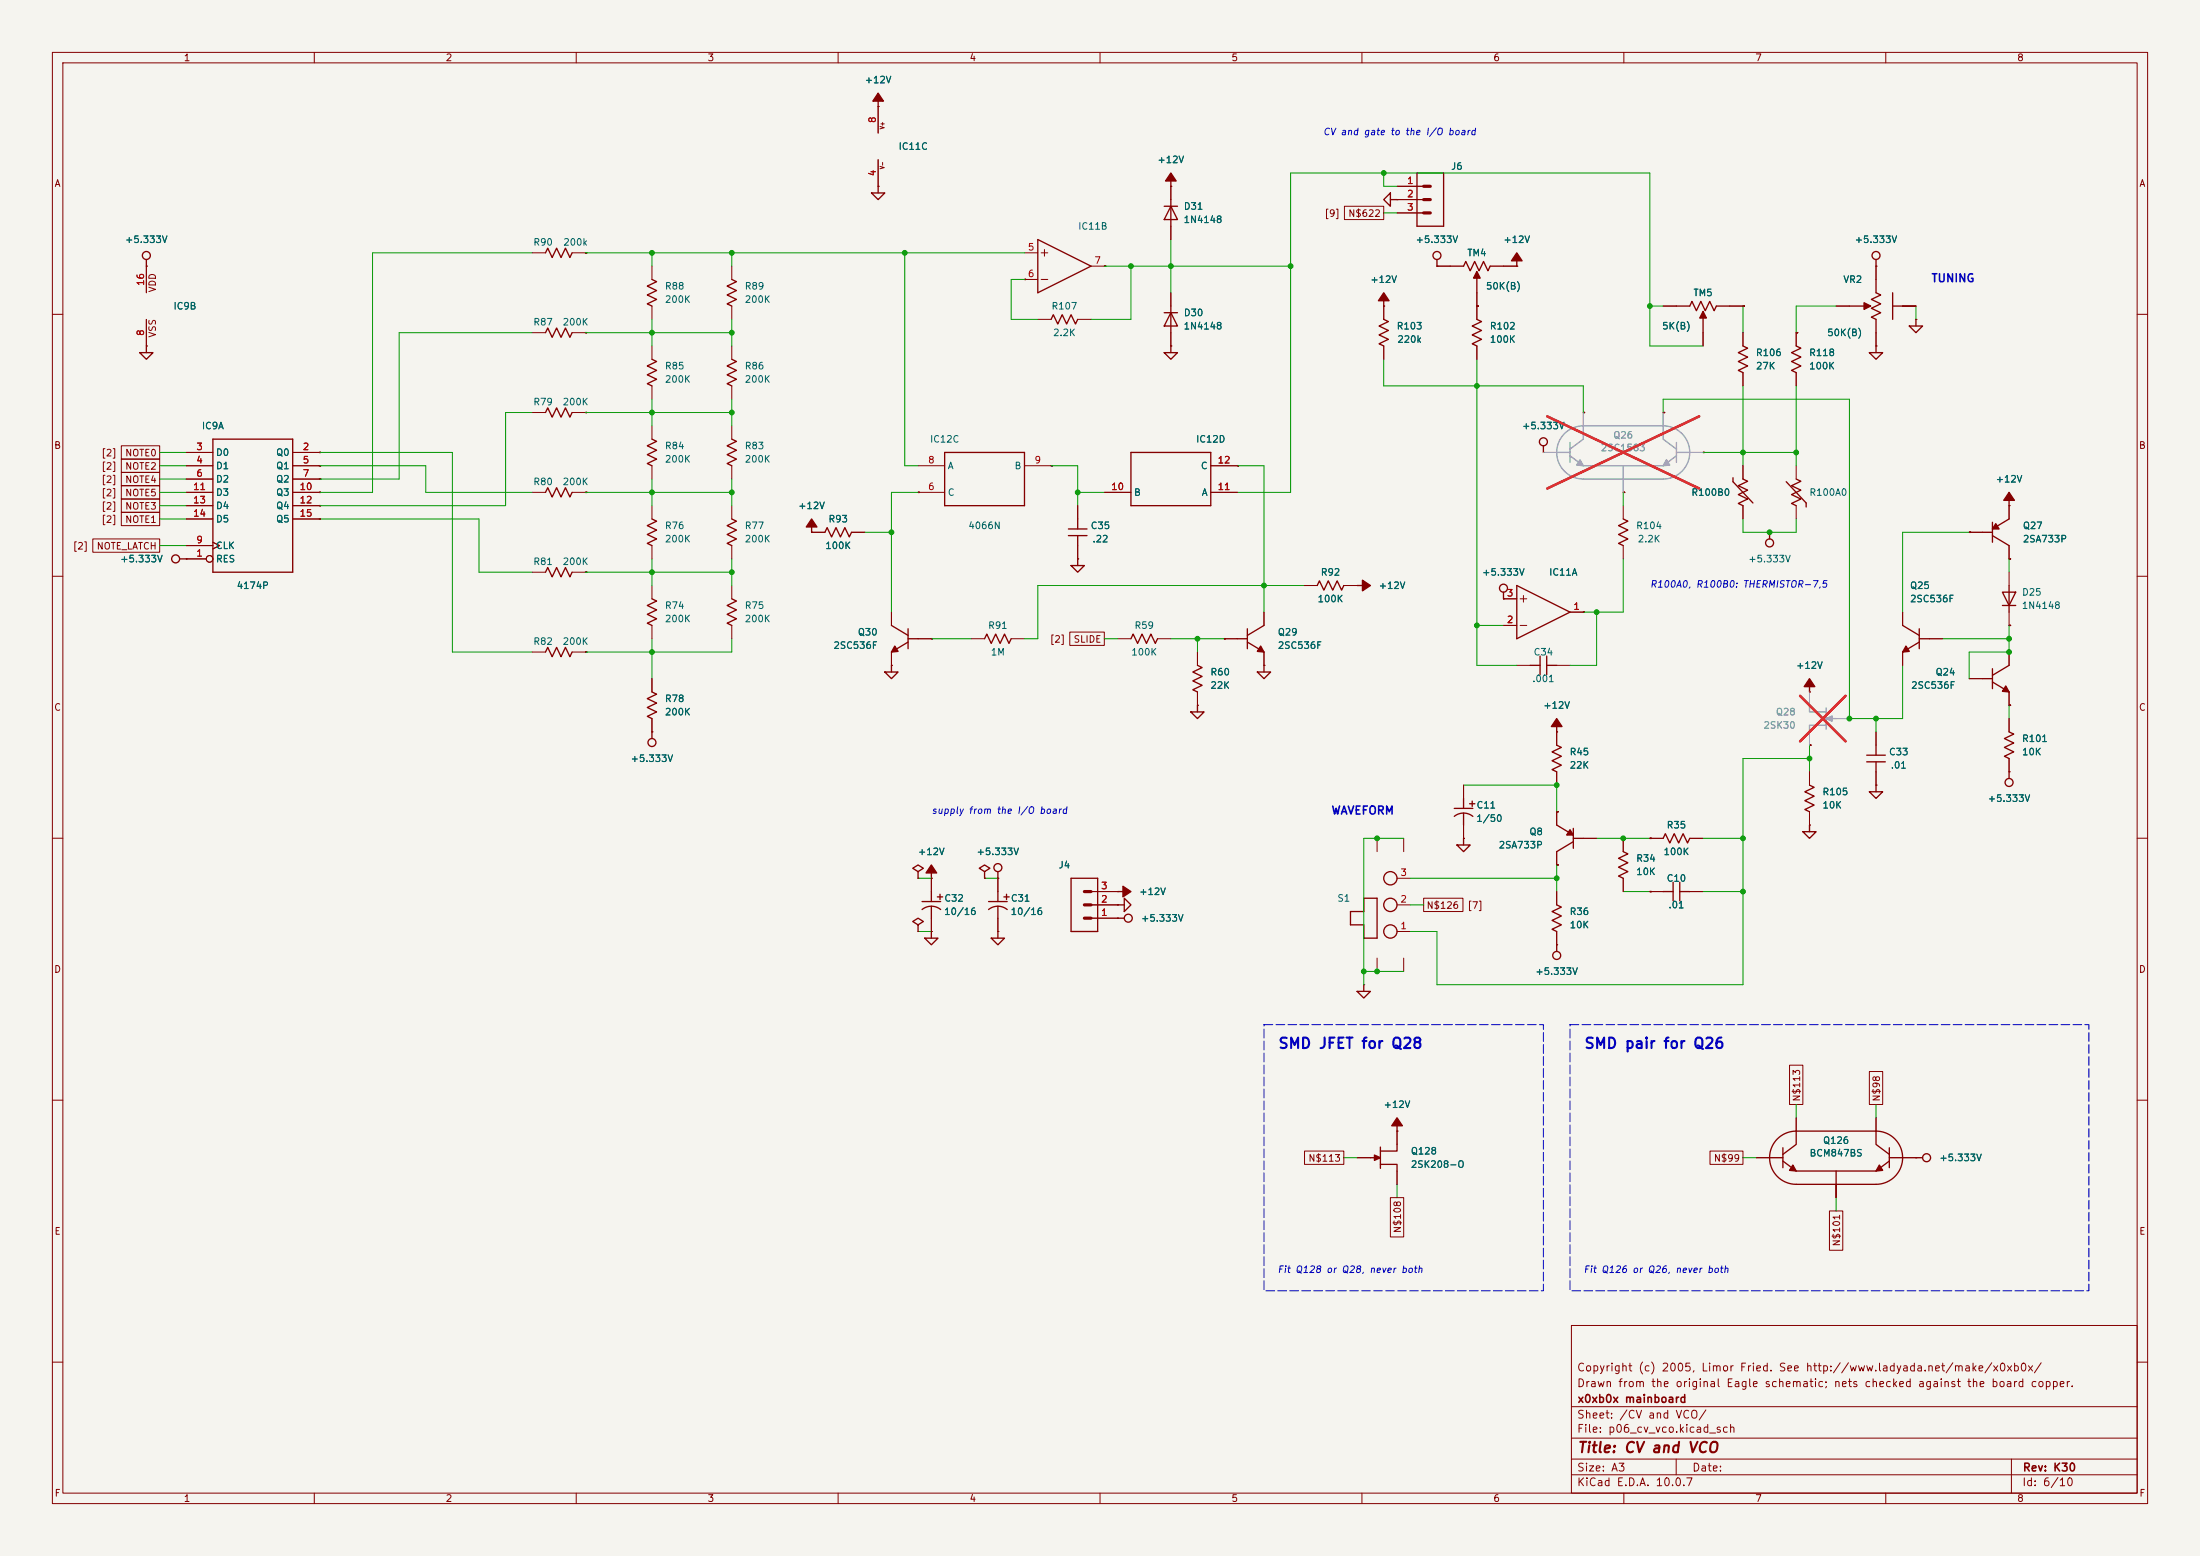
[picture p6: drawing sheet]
<svg xmlns="http://www.w3.org/2000/svg" width="420mm" height="297mm" viewBox="0 0 420 297" stroke-linecap="round" stroke-linejoin="round" font-family="sans-serif">
<path d="M0 0h420v297h-420z" fill="#f5f4ef" stroke="#f5f4ef" stroke-width=".19"/>
<g fill="none" stroke="#840000" stroke-width=".19">
<path d="M10 10h400v277h-400zM12 12h396v273h-396zM60 10v2M110 10v2M160 10v2M210 10v2M260 10v2M310 10v2M360 10v2M167.6 20.3h.1M167.6 35.6h.1M167.6 20.3v5.1"/>
<path d="M167.6 30.5v5.1M223.5 35.6h.1M223.5 35.6v2.5M256.7 39.4h7.5v2.5h-7.5zM266.7 38.1h.1M266.7 35.6h5.1M266.7 38.1h5.1M27.9 50.8h.1M27.9 50.8v5.1M101.6 48.3h2.5M109.2 48.3h2.6M111.8 48.2l.3 .1z"/>
<path d="M124.5 50.8v2.5M124.5 58.4v2.6M139.7 50.8v2.5M139.7 58.4v2.6M195.6 53.3l.2 .1zM195.6 48.3h2.5M195.6 53.3h2.5M198.8 48.3h1.2M198.8 53.3h1.2M199.4 47.6v1.3M208.3 50.8h2.5M210.8 50.7l.3 .2z"/>
<path d="M223.5 43.2v2.5M223.5 55.9v2.5M264.2 58.4h.1M264.2 58.4v2.6M266.7 40.6h5.1M274.3 50.8h.1M274.3 50.8h2.6M281.9 58.4l.3 .1zM281.9 55.9v5.1M287 50.8h2.6M289.6 50.8h.1M317.5 58.4h2.5"/>
<path d="M330.2 58.4h2.5M332.7 58.4l.3 .1zM350.5 58.4h2.6M358.1 50.8h.1M358.1 50.8v2.5M363.2 58.4h2.6M10 60h2M27.9 66h.1M27.9 61v5M101.6 78.7h2.5M101.6 63.5h2.5M109.2 78.7h2.6"/>
<path d="M109.2 63.5h2.6M111.8 63.4l.2 .2zM111.8 78.7l.2 .1zM124.5 66v2.6M124.5 73.7v2.5M139.7 66v2.6M139.7 73.7v2.5M198.1 61h2.6M205.7 61h2.6M223.5 66h.1M223.5 63.5v2.5M264.2 66v2.6"/>
<path d="M281.9 66v2.6M302.3 78.7l.2 .1zM317.5 78.7l.3 .1zM325.1 63.5v2.5M332.7 63.5v2.5M332.7 71.1v2.6M342.9 63.4l.3 .2zM342.9 63.5v2.5M342.9 71.1v2.6M358.1 66h.1M358.1 63.5v2.5M365.8 61h.1"/>
<path d="M408 60h2M23.2 87.6h7.3v2.6h-7.3zM23.2 85.1h7.3v2.5h-7.3zM23.2 97.8h7.3v2.5h-7.3zM23.2 95.2h7.3v2.6h-7.3zM23.2 92.7h7.3v2.6h-7.3zM23.2 90.2h7.3v2.5h-7.3zM35.6 86.4h5M35.6 88.9h5M35.6 91.4h5M35.6 94h5M35.6 96.5h5"/>
<path d="M35.6 99.1h5M55.9 86.4h5.1M55.9 88.9h5.1M55.9 91.4h5.1M55.9 94h5.1M55.9 96.5h5.1M55.9 99.1h5.1M61 99l.2 .1zM61 96.5l.2 .1zM61 93.9l.2 .1zM61 91.4l.3 .1zM61 88.8l.3 .2z"/>
<path d="M61 86.3l.2 .1zM101.6 94h2.5M109.2 94h2.6M111.8 93.9l.3 .1zM124.5 81.3v2.5M124.5 88.9v2.5M124.5 96.5v2.6M139.7 81.3v2.5M139.7 88.9v2.5M139.7 96.5v2.6M175.3 93.9l.2 .1zM175.3 88.9h5"/>
<path d="M175.3 94h5M195.6 88.9h5.1M200.7 88.8l.2 .2zM205.7 96.5v2.6M210.8 94h5.1M231.1 88.9h5.1M231.1 94h5.1M236.2 88.8l.3 .2zM294.6 86.4h.1M309.9 93.9l.3 .1zM309.9 96.5v2.6M325.1 86.3l.3 .1z"/>
<path d="M332.7 88.9v2.5M332.7 96.5v2.6M342.9 88.9v2.5M342.9 96.5v2.6M383.5 96.5h.1M383.5 96.5v2.6M10 110h2M17.7 102.9h12.8v2.5h-12.8zM35.6 106.7h.1M35.6 106.7h3.8M35.6 104.1h5M40.6 103.5l1.3 .6-1.3 .7"/>
<path d="M101.6 109.2h2.5M109.2 109.2h2.6M111.8 109.2l.3 .1zM124.5 104.1v2.6M124.5 111.8v2.5M124.5 119.4v2.5M139.7 104.1v2.6M139.7 111.8v2.5M139.7 119.4v2.5M154.9 101.6h.1M154.9 101.6h2.6M162.6 101.6h2.5"/>
<path d="M170.2 116.8v2.6M205.7 106.7h.1M205.7 104.1v2.6M241.3 116.8v2.6M248.9 111.8h2.6M256.5 111.8h2.6M259.1 111.8h.1M287 114.3h.1M287 114.3h2.6M287 119.4h2.6M290.2 114.3h1.3M290.2 119.4h1.3"/>
<path d="M290.8 113.7v1.2M299.7 116.8h2.6M302.3 116.8l.2 .1zM309.9 104.1v2.6M337.8 101.6h.1M363.2 116.8v2.6M375.9 101.5l.3 .2zM375.9 101.6h2.6M383.5 119.3l.3 .1zM383.5 106.6l.3 .1zM383.5 104.1v2.6M383.5 109.2v2.6"/>
<path d="M383.5 116.8v2.6M408 110h2M101.6 124.5h2.5M109.2 124.5h2.6M111.8 124.4l.3 .1zM124.5 139.7h.1M124.5 129.5v2.6M124.5 137.2v2.5M170.2 127h.1M170.2 124.5v2.5M175.3 121.9h2.5M177.8 121.9l.2 .1z"/>
<path d="M185.4 121.9h2.6M193 121.9h2.6M204.2 120.6h6.6v2.6h-6.6zM213.4 121.9h2.5M221 121.9h2.5M228.6 134.6h.1M228.6 124.5v2.5M228.6 132.1v2.5M233.7 121.9l.2 .1zM233.7 121.9h2.5M241.3 127h.1M241.3 124.5v2.5"/>
<path d="M289.6 127h2.5M297.2 139.7h.1M297.2 139.7v2.5M297.2 127h2.5M345.4 132.1h.1M358.1 139.7v2.5M363.2 124.5v2.5M368.3 121.9h2.5M375.9 129.5h2.6M383.5 134.6l.3 .1zM383.5 124.5v2.5M383.5 132.1v2.5"/>
<path d="M383.5 137.2v2.5M10 160h2M279.4 149.9v2.5M279.4 157.5v2.5M297.2 154.9l.3 .1zM297.2 147.3v2.6M297.2 154.9v2.6M315 160l.3 .1zM345.4 157.5h.1M345.4 142.2l.3 .1zM345.4 147.3v2.6M345.4 154.9v2.6"/>
<path d="M358.1 149.9h.1M358.1 147.3v2.6M383.5 147.3h.1M383.5 144.8v2.5M408 160h2M175.3 177.8h.1M175.3 167.6h.1M177.8 167.6h.1M177.8 177.8h.1M177.8 167.6v2.6M177.8 175.3v2.5M188 167.6h.1"/>
<path d="M190.5 167.6h.1M190.5 177.8h.1M190.5 167.6v2.6M190.5 175.3v2.5M208.3 170.2h5.1M208.3 175.3h5.1M208.3 172.7h5.1M213.4 170.2h.1M213.4 175.3h.1M213.4 172.7h.1M262.9 160v2.6M266.7 172.7h2.5"/>
<path d="M266.7 177.8h2.5M266.7 167.6h2.5M268 160v2.6M271.8 171.4h7.5v2.6h-7.5zM279.4 160h.1M297.2 165l.3 .2zM297.2 162.6v2.5M297.2 170.2v2.5M297.2 177.8v2.5M302.3 160h2.5M309.9 160v2.6M309.9 167.6v2.6"/>
<path d="M315 170.1l.3 .1zM315 170.2h2.5M315 160h2.5M322.6 170.2h2.5M322.6 160h2.5M260.3 188h.1M262.9 182.9v2.5M268 182.9v2.5M297.2 180.3h.1M10 210h2M249 219.7h7.5v2.6h-7.5zM266.7 215.9h.1"/>
<path d="M266.7 215.9v2.5M326.4 219.7h6.3v2.6h-6.3zM341.6 203.3h2.6v7.5h-2.6zM342.9 213.4v2.5M356.9 204.5h2.5v6.3h-2.5zM358.1 213.4v2.5M408 210h2M259.1 221h2.5M265.4 228.6h2.6v7.5h-2.6zM266.7 223.5v2.6M335.3 221h2.5M349.2 231.1h2.6v7.5h-2.6z"/>
<path d="M350.5 226.1v2.5M363.2 221h2.6M365.8 221h.1M300 253h108v32h-108zM10 260h2M300 278.5h108M300 274.5h108M300 268.5h108M320 278.5v3M384 278.5v6.5M408 260h2M60 285v2"/>
<path d="M110 285v2M160 285v2M210 285v2M260 285v2M300 281.5h108M310 285v2M360 285v2"/>
<circle cx="40" cy="106.7" r=".63"/>
</g>
<g fill="none" stroke="#840000" stroke-width=".25">
<path d="M167.6 19.3v1M166.4 36.8h2.5l-1.3 1.3zM167.6 35.6v1.2M222.2 39.4h2.6M223.5 39.4l1.3 2.5h-2.6zM223.5 34.5v1.1M223.5 38.1v5.1M265.4 36.8v2.6l-1.2-1.3zM265.4 38.1h1.3M270.5 33h5.1v10.2h-5.1zM27.9 49.5v1.3M104.1 48.3l.5-.9 .8 1.7 .9-1.7 .8 1.7 .8-1.7 .9 1.7 .4-.8"/>
<path d="M124.5 53.3l.8 .5-1.7 .8 1.7 .9-1.7 .8 1.7 .9-1.7 .8 .9 .4M139.7 53.3l.9 .5-1.8 .8 1.8 .9-1.8 .8 1.8 .9-1.8 .8 .9 .4M198.1 45.7l10.2 5.1-10.2 5.1zM222.2 59.7h2.6M223.5 59.7l1.3 2.5h-2.6zM223.5 58.4v5.1M264.2 57.4v1M274.3 49.5v1.3M276.9 50.8h2.5l.4-.9 .9 1.8 .8-1.8 .9 1.8 .8-1.8 .9 1.8 .4-.9h2.5M281.9 52.8v3.1M289.6 49.8v1M320 58.4h2.6l.4-.9 .8 1.8 .9-1.8 .8 1.8 .9-1.8 .8 1.8 .5-.9h2.5"/>
<path d="M353.1 58.4h3M358.1 53.3v2.6l.9 .4-1.7 .9 1.7 .8-1.7 .8 1.7 .9-1.7 .8 .8 .5v2.5M358.1 49.5v1.3M361.3 58.4h1.9M361.3 55.9v5.1M26.7 67.3h2.5l-1.3 1.3zM27.9 66v1.3M104.1 78.7l.5-.8 .8 1.7 .9-1.7 .8 1.7 .8-1.7 .9 1.7 .4-.9M104.1 63.5l.5-.9 .8 1.8 .9-1.8 .8 1.8 .8-1.8 .9 1.8 .4-.9M124.5 68.6l.8 .4-1.7 .9 1.7 .8-1.7 .8 1.7 .9-1.7 .8 .9 .5M139.7 68.6l.9 .4-1.8 .9 1.8 .8-1.8 .8 1.8 .9-1.8 .8 .9 .5M200.7 61l.4-.9 .8 1.7 .9-1.7 .8 1.7 .9-1.7 .8 1.7 .4-.8"/>
<path d="M222.2 67.3h2.6l-1.3 1.3zM223.5 66v1.3M264.2 61l.8 .4-1.7 .8 1.7 .9-1.7 .8 1.7 .9-1.7 .8 .9 .4M281.9 61l.9 .4-1.7 .8 1.7 .9-1.7 .8 1.7 .9-1.7 .8 .8 .4M325.1 60.5v3M332.7 66l.9 .5-1.7 .8 1.7 .9-1.7 .8 1.7 .9-1.7 .8 .8 .4M342.9 66l.9 .5-1.8 .8 1.8 .9-1.8 .8 1.8 .9-1.8 .8 .9 .4M356.9 67.3h2.5l-1.3 1.3zM358.1 66v1.3M364.5 62.2h2.5l-1.2 1.3zM365.8 61v1.2M40.6 83.8h15.3v25.4h-15.3z"/>
<path d="M104.1 94l.5-.9 .8 1.8 .9-1.8 .8 1.8 .8-1.8 .9 1.8 .4-.9M124.5 99.1l.8 .4-1.7 .8 1.7 .9-1.7 .8 1.7 .9-1.7 .8 .9 .4M124.5 83.8l.8 .4-1.7 .9 1.7 .8-1.7 .9 1.7 .8-1.7 .9 .9 .4M139.7 99.1l.9 .4-1.8 .8 1.8 .9-1.8 .8 1.8 .9-1.8 .8 .9 .4M139.7 83.8l.9 .4-1.8 .9 1.8 .8-1.8 .9 1.8 .8-1.8 .9 .9 .4M180.3 86.4h15.3v10.1h-15.3zM205.7 99.1v1.9M215.9 86.4h15.2v10.1h-15.2zM294.6 85.1v1.3M309.9 99.1l.9 .4-1.8 .8 1.8 .9-1.8 .8 1.8 .9-1.8 .8 .9 .4M330.8 91.2v.7l3.8 4.1M332.7 91.4l.9 .5-1.7 .8 1.7 .9-1.7 .8 1.7 .9-1.7 .8 .8 .4"/>
<path d="M341 91.9l3.8 4.1v.8M342.9 91.4l.9 .5-1.8 .8 1.8 .9-1.8 .8 1.8 .9-1.8 .8 .9 .4M380.4 99.7v3.8M383.5 95.5v1M383.5 99.1l-3.1 1.9M34.3 106.7h1.3M104.1 109.2l.5-.9 .8 1.8 .9-1.8 .8 1.8 .8-1.8 .9 1.8 .4-.9M124.5 114.3l.8 .4-1.7 .9 1.7 .8-1.7 .9 1.7 .8-1.7 .9 .9 .4M139.7 114.3l.9 .4-1.8 .9 1.8 .8-1.8 .9 1.8 .8-1.8 .9 .9 .4M154.9 100.6v1M157.5 101.6l.4-.9 .8 1.8 .9-1.8 .8 1.8 .9-1.8 .8 1.8 .5-.9M170.2 119.4l3.2 1.9"/>
<path d="M204 101h3.5M204 102.2h3.5M204.5 108h2.5l-1.3 1.2zM205.7 102.2v1.9M205.7 106.7v1.3M241.3 119.4l-3.2 1.9M251.5 111.8l.4-.9 .8 1.7 .9-1.7 .8 1.7 .9-1.7 .8 1.7 .4-.8M259.1 111.8h1M287 113v1.3M289.6 111.8l10.1 5-10.1 5.1zM337.8 101.6v1.3M363.2 119.4l3.2 1.9"/>
<path d="M378.5 101.6h1.9M380.4 102.2l3.1 1.9M382.3 113h2.5l-1.3 2.6zM382.3 115.6h2.5M383.5 111.8v5M104.1 124.5l.5-.9 .8 1.7 .9-1.7 .8 1.7 .8-1.7 .9 1.7 .4-.8M124.5 132.1l.8 .4-1.7 .9 1.7 .8-1.7 .8 1.7 .9-1.7 .8 .9 .5M124.5 139.7v1.3M168.9 128.3h2.5l-1.2 1.2zM170.2 127v1.3M173.4 121.9h1.9M173.4 120v3.8"/>
<path d="M173.4 122.6l-3.2 1.9M188 121.9l.4-.9 .8 1.8 .9-1.8 .8 1.8 .9-1.8 .8 1.8 .4-.9M215.9 121.9l.4-.9 .9 1.8 .8-1.8 .9 1.8 .8-1.8 .9 1.8 .4-.9M227.3 135.9h2.6l-1.3 1.3zM228.6 127l.9 .4-1.8 .9 1.8 .8-1.8 .9 1.8 .8-1.8 .9 .9 .4M228.6 134.6v1.3M236.2 121.9h1.9M238.1 120v3.8M238.1 122.6l3.2 1.9M240 128.3h2.6l-1.3 1.2zM241.3 127v1.3M292.1 127h1.9"/>
<path d="M294 125.2v3.6M295.3 127h1.9M295.3 125.2v3.6M297.2 138.7v1M345.4 131.1v1M366.4 120v3.8M366.4 122.6l-3.2 1.9M366.4 121.9h1.9M378.5 129.5h1.9M380.4 127.6v3.8M380.4 130.2l3.1 1.9M383.5 139.7l.9 .4-1.7 .9 1.7 .8-1.7 .9 1.7 .8-1.7 .9 .8 .4"/>
<path d="M383.5 127l-3.1 1.9M277.6 155.8a2.81 2.81 0 0 1 3.6 0M277.6 154.3h3.6M279.4 152.4v1.9M279.4 155.2v2.3M280.5 153.4h1.1M281.1 152.9v1M297.2 142.2l.9 .5-1.8 .8 1.8 .9-1.8 .8 1.8 .9-1.8 .8 .9 .4M297.2 157.5l3.2 1.9M300.4 158.1v3.8M344.2 158.8h2.5l-1.3 1.2zM345.4 149.9l.9 .4-1.7 .8 1.7 .9-1.7 .8 1.7 .9-1.7 .8 .8 .4"/>
<path d="M345.4 157.5v1.3M356.4 144.1h3.5M356.4 145.4h3.5M356.9 151.1h2.5l-1.3 1.3zM358.1 142.2v1.9M358.1 145.4v1.9M358.1 149.9v1.2M383.5 147.3v1.3M175.3 176.5l1-.6-1-.6-1.1 .6 1.1 .6v1.3M175.3 166.4l1-.7-1-.6-1.1 .6 1.1 .7v1.2M176 173.6a2.81 2.81 0 0 1 3.6 0M176 172.1h3.6"/>
<path d="M176.5 179.1h2.6l-1.3 1.2zM177.8 166.6v1M177.8 170.2v1.9M177.8 173v2.3M177.8 177.8v1.3M178.9 171.2h1.1M179.5 170.7v1M188 166.4l1-.7-1-.6-1.1 .6 1.1 .7v1.2M188.7 173.6a2.81 2.81 0 0 1 3.6 0M188.7 172.1h3.6M189.2 179.1h2.6l-1.3 1.2zM190.5 166.4v1.2"/>
<path d="M190.5 170.2v1.9M190.5 173v2.3M190.5 177.8v1.3M191.6 171.2h1.1M192.2 170.7v1M204.5 167.6h5v10.2h-5zM213.4 170.2h1M213.4 175.3h1.2M213.4 172.7h1.2M214.6 171.5l1.3 1.2-1.3 1.3zM257.8 174h2.5v-2.5h2.6v7.6h-2.6v-2.6h-2.5zM278.1 161.3h2.6l-1.3 1.3z"/>
<path d="M279.4 160v1.3M297.2 172.7l.9 .4-1.8 .9 1.8 .8-1.8 .9 1.8 .8-1.8 .9 .9 .4M300.4 160.7l-3.2 1.9M300.4 160h1.9M309.9 162.6l.9 .4-1.8 .8 1.8 .9-1.8 .8 1.8 .9-1.8 .8 .9 .4M317.5 160l.4-.9 .9 1.8 .8-1.8 .9 1.8 .8-1.8 .9 1.8 .4-.9M317.5 170.2h1.9M319.4 168.4v3.6M320.7 170.2h1.9M320.7 168.4v3.6M259.1 189.2h2.5l-1.3 1.3zM260.3 188v1.2"/>
<path d="M297.2 180.3v1.3M263.5 218.9v4.1M266.7 218.4v1.3h-3.2M266.7 214.9v1M340.4 219.1v3.8M342.9 215.9v2.5l-2.5 1.9M342.9 215.9a5.1 5.1 0 0 0-5.1 5.1 5.1 5.1 0 0 0 5.1 5.1h15.2a5.1 5.1 0 0 0 5.1-5.1 5.1 5.1 0 0 0-5.1-5.1M342.9 215.9h15.2M358.1 215.9v2.5l2.6 1.9M360.7 219.1v3.8M261.6 221h1.9M263.5 222.2h3.2v1.3"/>
<path d="M337.8 221h2.6M340.4 221.6l2.5 1.9h15.2l2.6-1.9M350.5 223.5v2.6M360.7 221h2.5M365.8 221h1.2"/>
<circle cx="27.9" cy="48.8" r=".76"/>
<circle cx="274.3" cy="48.8" r=".76"/>
<circle cx="358.1" cy="48.8" r=".76"/>
<circle cx="294.6" cy="84.3" r=".76"/>
<circle cx="33.5" cy="106.7" r=".76"/>
<circle cx="287" cy="112.3" r=".76"/>
<circle cx="337.8" cy="103.6" r=".76"/>
<circle cx="124.5" cy="141.7" r=".76"/>
<circle cx="383.5" cy="149.4" r=".76"/>
<circle cx="190.5" cy="165.6" r=".76"/>
<circle cx="215.4" cy="175.3" r=".76"/>
<circle cx="265.4" cy="167.6" r="1.27"/>
<circle cx="265.4" cy="172.7" r="1.27"/>
<circle cx="265.4" cy="177.8" r="1.27"/>
<circle cx="297.2" cy="182.4" r=".76"/>
<circle cx="367.8" cy="221" r=".76"/>
</g>
<g fill="#840000" stroke="#840000" stroke-width=".25">
<path d="M363.9 123.3l.6 1-1.3 .2z"/>
<path d="M299.7 158.4l.7 1h-1.3z"/>
<path d="M167.6 17.8l1.1 1.5h-2.1z"/>
<path d="M297.2 137.2l1 1.5h-2z"/>
<path d="M223.5 33l1 1.5h-2z"/>
<path d="M345.4 129.5l1.1 1.6h-2.1z"/>
<path d="M177.8 165.1l1 1.5h-2z"/>
<path d="M214.4 169.2l1.5 1-1.5 1z"/>
<path d="M382.9 130.9l.6 1.2-1.2-.1z"/>
<path d="M170.8 123.3l.6 1-1.2 .2z"/>
<path d="M325.1 59.4l.7 1.3h-1.3z"/>
<path d="M355.9 57.8l1.2 .6-1.2 .7z"/>
<path d="M154.9 99.1l1.1 1.5h-2.1z"/>
<path d="M240.7 123.3l.6 1.2-1.3-.2z"/>
<path d="M281.9 51.8l.7 1.3h-1.3z"/>
<path d="M342.3 222.4l.6 1.1-1.3-.1z"/>
<path d="M358.8 222.4l.6 1-1.3 .1z"/>
<path d="M381 99.9l.6 1.1h-1.2z"/>
<path d="M383.5 94l1.1 1.5h-2.1z"/>
<path d="M289.6 48.3l1 1.5h-2.1z"/>
<path d="M266.7 213.4l1 1.5h-2z"/>
<path d="M264.2 55.9l1 1.5h-2.1z"/>
<path d="M262.4 220.5l1.1 .5-1.1 .5z"/>
<path d="M260.1 110.7l1.5 1.1-1.5 1z"/>
</g>
<g fill="none" stroke="#9c9b98" stroke-width=".25">
<path d="M297.2 86.4h2.5M299.7 84.5v3.8M299.7 87l2.6 1.9h15.2l2.5-1.9M302.3 81.3v2.5l-2.6 1.9M302.3 81.3a5.1 5.1 0 0 0-5.1 5.1 5.1 5.1 0 0 0 5.1 5h15.2a5.1 5.1 0 0 0 5.1-5 5.1 5.1 0 0 0-5.1-5.1M302.3 81.3h15.2M309.9 88.9v2.5M317.5 81.3v2.5l2.5 1.9M320 86.4h2.6M320 84.5v3.8M345.4 134.6v1.3h3.2M348.6 138.4h-3.2v1.3"/>
<path d="M348.6 135.1v4.1M348.6 137.2h1.9"/>
</g>
<g fill="#9c9b98" stroke="#9c9b98" stroke-width=".25">
<path d="M348.6 137.2l1.2-.5v1z"/>
<path d="M301.6 87.8l.7 1.1-1.3-.1z"/>
<path d="M318.1 87.8l.7 1-1.3 .1z"/>
</g>
<path d="M302.3 78.7v2.6M317.5 78.7v2.6M294.6 86.4h2.6M309.9 91.4v2.6M322.6 86.4h2.5M345.4 132.1v2.5M345.4 139.7v2.5M350.5 137.2h2.6" fill="none" stroke="#9c9b98" stroke-width=".19"/>
<path d="M295.4 79.5l29 13.7M324.4 79.5l-29 13.7M343.6 132.8l8.7 8.7M352.3 132.8l-8.7 8.7" fill="none" stroke="#e12e31" stroke-width=".46"/>
<path d="M271.8 38.1h1.2M271.8 35.6h1.2M271.8 40.6h1.2M207 170.2h1.3M207 172.7h1.3M207 175.3h1.3" fill="none" stroke="#840000" stroke-width=".61"/>
<g fill="none" stroke="#009600" stroke-width=".19">
<path d="M264.2 33v2.6h2.5M101.6 48.3h-30.5v45.7h-10.1M111.8 48.3h83.8M124.5 48.3v2.5M139.7 48.3v2.5M172.7 48.3v40.6h2.6M195.6 53.3h-2.6v7.7h5.1M210.8 50.8h35.6M215.9 50.8v10.2h-7.6M223.5 45.7v10.2M264.2 40.6h2.5M315 58.4h2.5"/>
<path d="M332.7 58.4v5.1M350.5 58.4h-7.6v5.1M365.8 58.4v2.6M101.6 78.7h-5.1v17.8h-35.5M101.6 63.5h-25.4v27.9h-15.2M111.8 78.7h27.9M111.8 63.5h27.9M124.5 61v5M124.5 76.2v5.1M139.7 61v5M139.7 76.2v5.1M264.2 68.6v5.1h38.1v5"/>
<path d="M281.9 68.6v58.4h7.7M317.5 78.7v-2.5h35.6v61h10.1v-10.2M325.1 66h-10.1v-33h-68.6v61h-10.2M332.7 73.7v15.2M342.9 73.7v15.2M30.5 86.4h5.1M30.5 99.1h5.1M30.5 94h5.1M30.5 88.9h5.1M30.5 96.5h5.1M30.5 91.4h5.1M61 86.4h25.4v38.1h15.2"/>
<path d="M61 99.1h30.4v10.1h10.2M61 88.9h20.3v5.1h20.3M111.8 94h27.9M124.5 91.4v5.1M139.7 91.4v5.1M175.3 94h-5.1v22.8M200.7 88.9h5v7.6M205.7 94h5.1M236.2 88.9h5.1v27.9M309.9 94v2.5M325.1 86.4h17.8M332.7 99.1v2.5h10.2v-2.5"/>
<path d="M30.5 104.1h5.1M111.8 109.2h27.9M124.5 106.7v5.1M139.7 106.7v5.1M165.1 101.6h5.1M248.9 111.8h-50.8v10.1h-2.5M281.9 119.4h5.1M304.8 116.8v10.2h-5.1M309.9 106.7v10.1h-7.6M375.9 101.6h-12.7v15.2M383.5 119.4v5.1h-7.6v5M383.5 106.7v2.5"/>
<path d="M124.5 121.9v7.6M139.7 121.9v2.6h-27.9M177.8 121.9h7.6M210.8 121.9h2.6M223.5 121.9h10.2M228.6 121.9v2.6M358.1 137.2v2.5M370.8 121.9h12.7M383.5 134.6v2.6M279.4 149.9h17.8v5M345.4 144.8h-12.7v43.2h-58.4v-10.2h-5.1M345.4 142.2v5.1"/>
<path d="M175.3 177.8h2.5M175.3 167.6h2.5M188 167.6h2.5M268 160h-7.7v28M269.2 167.6h28M269.2 172.7h2.6M297.2 165.1v5.1M304.8 160h10.2M309.9 170.2h5.1M325.1 160h7.6M325.1 170.2h7.6M260.3 185.4h7.7"/>
<path d="M342.9 210.8v2.6M358.1 210.8v2.6M256.5 221h2.6M266.7 226.1v2.5M332.7 221h2.6M350.5 228.6v2.5"/>
</g>
<path d="M241.3 195.6h53.3v50.8h-53.3zM299.7 195.6h99.1v50.8h-99.1z" fill="none" stroke="#0000c2" stroke-width=".19" stroke-dasharray="1.7 .6"/>
<g fill="#009600" stroke="#009600" stroke-width=".19">
<circle cx="215.9" cy="50.8" r=".46"/>
<circle cx="223.5" cy="50.8" r=".46"/>
<circle cx="205.7" cy="94" r=".46"/>
<circle cx="228.6" cy="121.9" r=".46"/>
<circle cx="124.5" cy="94" r=".46"/>
<circle cx="139.7" cy="94" r=".46"/>
<circle cx="139.7" cy="48.3" r=".46"/>
<circle cx="124.5" cy="48.3" r=".46"/>
<circle cx="124.5" cy="63.5" r=".46"/>
<circle cx="124.5" cy="78.7" r=".46"/>
<circle cx="139.7" cy="63.5" r=".46"/>
<circle cx="139.7" cy="78.7" r=".46"/>
<circle cx="139.7" cy="109.2" r=".46"/>
<circle cx="170.2" cy="101.6" r=".46"/>
<circle cx="172.7" cy="48.3" r=".46"/>
<circle cx="124.5" cy="109.2" r=".46"/>
<circle cx="124.5" cy="124.5" r=".46"/>
<circle cx="342.9" cy="86.4" r=".46"/>
<circle cx="315" cy="58.4" r=".46"/>
<circle cx="332.7" cy="86.4" r=".46"/>
<circle cx="241.3" cy="111.8" r=".46"/>
<circle cx="246.4" cy="50.8" r=".46"/>
<circle cx="281.9" cy="73.7" r=".46"/>
<circle cx="264.2" cy="33" r=".46"/>
<circle cx="304.8" cy="116.8" r=".46"/>
<circle cx="281.9" cy="119.4" r=".46"/>
<circle cx="262.9" cy="185.4" r=".46"/>
<circle cx="260.3" cy="185.4" r=".46"/>
<circle cx="262.9" cy="160" r=".46"/>
<circle cx="383.5" cy="121.9" r=".46"/>
<circle cx="383.5" cy="124.5" r=".46"/>
<circle cx="358.1" cy="137.2" r=".46"/>
<circle cx="345.4" cy="144.8" r=".46"/>
<circle cx="353.1" cy="137.2" r=".46"/>
<circle cx="337.8" cy="101.6" r=".46"/>
<circle cx="297.2" cy="149.9" r=".46"/>
<circle cx="309.9" cy="160" r=".46"/>
<circle cx="297.2" cy="167.6" r=".46"/>
<circle cx="332.7" cy="170.2" r=".46"/>
<circle cx="332.7" cy="160" r=".46"/>
</g>
<g font-size="2" fill="#0000c2">
<text x="243.9" y="200.6">SMD JFET for Q28</text>
<text x="302.3" y="200.6">SMD pair for Q26</text>
</g>
<text font-size="2" fill="#840000" x="301" y="277.8">Title: CV and VCO</text>
<g font-size="1.5" fill="#0000c2">
<text x="368.6" y="54.2">TUNING</text>
<text x="254" y="155.8">WAVEFORM</text>
</g>
<g font-size="1.5" fill="#840000">
<text x="300.9" y="262.1">Copyright (c) 2005, Limor Fried. See http://www.ladyada.net/make/x0xb0x/</text>
<text x="300.9" y="265.1">Drawn from the original Eagle schematic; nets checked against the board copper.</text>
<text x="301" y="268.1">x0xb0x mainboard</text>
<text x="300.9" y="273.8">File: p06_cv_vco.kicad_sch</text>
<text x="300.9" y="271.1">Sheet: /CV and VCO/</text>
<text x="300.9" y="281.2">Size: A3</text>
<text x="322.9" y="281.2">Date:</text>
<text x="386" y="281.2">Rev: K30</text>
<text x="300.9" y="284">KiCad E.D.A. 10.0.7</text>
<text x="385.9" y="284">Id: 6/10</text>
</g>
<g font-size="1.3" fill="#840000">
<text x="35" y="12">1</text>
<text x="85" y="12">2</text>
<text x="135" y="12">3</text>
<text x="185" y="12">4</text>
<text x="235" y="12">5</text>
<text x="285" y="12">6</text>
<text x="335" y="12">7</text>
<text x="385" y="12">8</text>
<text x="10.3" y="36">A</text>
<text x="408.3" y="36">A</text>
<text x="252.7" y="41.7">[9]</text>
<text x="257.3" y="41.7">N$622</text>
<text x="30.1" y="55.9" transform="rotate(-90 30.1 55.9)">VDD</text>
<text x="30.1" y="64.5" transform="rotate(-90 30.1 64.5)">VSS</text>
<text x="10.2" y="86">B</text>
<text x="19.2" y="90">[2]</text>
<text x="19.2" y="87.4">[2]</text>
<text x="23.8" y="90">NOTE2</text>
<text x="23.8" y="87.4">NOTE0</text>
<text x="408.2" y="86">B</text>
<text x="19.2" y="95">[2]</text>
<text x="19.2" y="92.5">[2]</text>
<text x="23.8" y="95">NOTE5</text>
<text x="23.8" y="92.5">NOTE4</text>
<text x="19.2" y="100.1">[2]</text>
<text x="19.2" y="97.6">[2]</text>
<text x="23.8" y="100.1">NOTE1</text>
<text x="23.8" y="97.6">NOTE3</text>
<text x="13.8" y="105.2">[2]</text>
<text x="18.3" y="105.2">NOTE_LATCH</text>
<text x="200.3" y="123">[2]</text>
<text x="204.9" y="123">SLIDE</text>
<text x="10.2" y="136">C</text>
<text x="408.2" y="136">C</text>
<text x="272.2" y="173.8">N$126</text>
<text x="280" y="173.8">[7]</text>
<text x="10.2" y="186">D</text>
<text x="408.2" y="186">D</text>
<text x="344" y="210.4" transform="rotate(-90 344 210.4)">N$113</text>
<text x="359.2" y="210.4" transform="rotate(-90 359.2 210.4)">N$98</text>
<text x="249.7" y="222">N$113</text>
<text x="327.1" y="222">N$99</text>
<text x="10.3" y="236">E</text>
<text x="267.8" y="235.5" transform="rotate(-90 267.8 235.5)">N$108</text>
<text x="351.6" y="238" transform="rotate(-90 351.6 238)">N$101</text>
<text x="408.3" y="236">E</text>
<text x="10.3" y="286">F</text>
<text x="35" y="287">1</text>
<text x="85" y="287">2</text>
<text x="135" y="287">3</text>
<text x="185" y="287">4</text>
<text x="235" y="287">5</text>
<text x="285" y="287">6</text>
<text x="335" y="287">7</text>
<text x="385" y="287">8</text>
<text x="408.3" y="286">F</text>
</g>
<g font-size="1.3" fill="#006464">
<text x="165" y="16.2">+12V</text>
<text x="171.4" y="28.9">IC11C</text>
<text x="220.9" y="31.4">+12V</text>
<text x="276.9" y="32.7">J6</text>
<text x="225.9" y="40.3">D31</text>
<text x="23.8" y="46.7">+5.333V</text>
<text x="101.7" y="47.2">R90</text>
<text x="107.4" y="47.2">200k</text>
<text x="205.7" y="44.1">IC11B</text>
<text x="225.8" y="42.9">1N4148</text>
<text x="270.1" y="46.7">+5.333V</text>
<text x="286.9" y="46.7">+12V</text>
<text x="354" y="46.7">+5.333V</text>
<text x="280" y="49.2">TM4</text>
<text x="33" y="59.4">IC9B</text>
<text x="126.8" y="58.1">200K</text>
<text x="126.8" y="55.6">R88</text>
<text x="142.1" y="58.1">200K</text>
<text x="142.1" y="55.6">R89</text>
<text x="200.6" y="59.4">R107</text>
<text x="261.5" y="54.3">+12V</text>
<text x="283.6" y="55.6">50K(B)</text>
<text x="323.2" y="56.8">TM5</text>
<text x="351.8" y="54.3">VR2</text>
<text x="101.7" y="62.4">R87</text>
<text x="107.3" y="62.4">200K</text>
<text x="200.9" y="64.5">2.2K</text>
<text x="225.8" y="63.2">1N4148</text>
<text x="225.9" y="60.7">D30</text>
<text x="266.5" y="63.2">R103</text>
<text x="266.6" y="65.7">220k</text>
<text x="284.3" y="63.2">R102</text>
<text x="284.3" y="65.7">100K</text>
<text x="317.2" y="63.2">5K(B)</text>
<text x="348.7" y="64.5">50K(B)</text>
<text x="126.8" y="70.8">R85</text>
<text x="142.1" y="70.8">R86</text>
<text x="335.1" y="68.3">R106</text>
<text x="335.1" y="70.8">27K</text>
<text x="345.3" y="68.3">R118</text>
<text x="345.3" y="70.8">100K</text>
<text x="101.7" y="77.7">R79</text>
<text x="107.3" y="77.7">200K</text>
<text x="126.8" y="73.4">200K</text>
<text x="142.1" y="73.4">200K</text>
<text x="38.4" y="82.2">IC9A</text>
<text x="290.5" y="82.2">+5.333V</text>
<text x="41.1" y="87.3">D0</text>
<text x="41.1" y="89.9">D1</text>
<text x="52.6" y="87.3">Q0</text>
<text x="52.6" y="89.9">Q1</text>
<text x="126.8" y="88.6">200K</text>
<text x="126.8" y="86.1">R84</text>
<text x="142.1" y="88.6">200K</text>
<text x="142.1" y="86.1">R83</text>
<text x="177.4" y="84.8">IC12C</text>
<text x="180.8" y="89.9">A</text>
<text x="193.6" y="89.9">B</text>
<text x="228.2" y="84.8">IC12D</text>
<text x="229.1" y="89.9">C</text>
<text x="41.1" y="92.4">D2</text>
<text x="41.1" y="94.9">D3</text>
<text x="52.6" y="92.4">Q2</text>
<text x="52.6" y="94.9">Q3</text>
<text x="101.7" y="92.9">R80</text>
<text x="107.3" y="92.9">200K</text>
<text x="180.8" y="94.9">C</text>
<text x="216.4" y="94.9">B</text>
<text x="229.3" y="94.9">A</text>
<text x="322.8" y="94.9">R100B0</text>
<text x="345.3" y="94.9">R100A0</text>
<text x="380.9" y="92.4">+12V</text>
<text x="41.1" y="97.5">D4</text>
<text x="41.1" y="100">D5</text>
<text x="52.6" y="97.5">Q4</text>
<text x="52.6" y="100">Q5</text>
<text x="126.8" y="101.3">R76</text>
<text x="142.1" y="101.3">R77</text>
<text x="152.3" y="97.5">+12V</text>
<text x="158" y="100">R93</text>
<text x="184.7" y="101.3">4066N</text>
<text x="208.1" y="101.3">C35</text>
<text x="312.2" y="101.3">R104</text>
<text x="386.1" y="101.3">Q27</text>
<text x="22.8" y="107.6">+5.333V</text>
<text x="41.1" y="107.6">RES</text>
<text x="41.1" y="105.1">CLK</text>
<text x="126.8" y="103.8">200K</text>
<text x="142.1" y="103.8">200K</text>
<text x="157.4" y="105.1">100K</text>
<text x="208.4" y="103.8">.22</text>
<text x="312.5" y="103.8">2.2K</text>
<text x="333.6" y="107.6">+5.333V</text>
<text x="386.1" y="103.8">2SA733P</text>
<text x="45.1" y="112.7">4174P</text>
<text x="101.7" y="108.2">R81</text>
<text x="107.3" y="108.2">200K</text>
<text x="252" y="110.2">R92</text>
<text x="263.1" y="112.7">+12V</text>
<text x="282.8" y="110.2">+5.333V</text>
<text x="295.6" y="110.2">IC11A</text>
<text x="364.5" y="112.7">Q25</text>
<text x="385.9" y="114">D25</text>
<text x="126.8" y="119.1">200K</text>
<text x="126.8" y="116.5">R74</text>
<text x="142.1" y="119.1">200K</text>
<text x="142.1" y="116.5">R75</text>
<text x="251.4" y="115.3">100K</text>
<text x="364.5" y="115.3">2SC536F</text>
<text x="385.9" y="116.5">1N4148</text>
<text x="101.7" y="123.4">R82</text>
<text x="107.3" y="123.4">200K</text>
<text x="159" y="124.2">2SC536F</text>
<text x="163.7" y="121.6">Q30</text>
<text x="188.5" y="120.3">R91</text>
<text x="189" y="125.4">1M</text>
<text x="215.9" y="125.4">100K</text>
<text x="216.5" y="120.3">R59</text>
<text x="243.8" y="121.6">Q29</text>
<text x="243.8" y="124.2">2SC536F</text>
<text x="292.7" y="125.4">C34</text>
<text x="231" y="129.2">R60</text>
<text x="231" y="131.8">22K</text>
<text x="292.4" y="130.5">.001</text>
<text x="342.8" y="128">+12V</text>
<text x="364.7" y="131.8">2SC536F</text>
<text x="369.4" y="129.2">Q24</text>
<text x="126.8" y="136.9">200K</text>
<text x="126.8" y="134.3">R78</text>
<text x="294.5" y="135.6">+12V</text>
<text x="385.9" y="141.9">R101</text>
<text x="120.3" y="145.7">+5.333V</text>
<text x="299.5" y="144.5">R45</text>
<text x="299.5" y="147">22K</text>
<text x="360.5" y="144.5">C33</text>
<text x="360.8" y="147">.01</text>
<text x="385.9" y="144.5">10K</text>
<text x="281.8" y="154.6">C11</text>
<text x="347.8" y="152.1">R105</text>
<text x="347.8" y="154.6">10K</text>
<text x="379.4" y="153.4">+5.333V</text>
<text x="281.7" y="157.2">1/50</text>
<text x="291.9" y="159.7">Q8</text>
<text x="318.1" y="158.4">R35</text>
<text x="175.1" y="163.5">+12V</text>
<text x="186.3" y="163.5">+5.333V</text>
<text x="202" y="166.1">J4</text>
<text x="286" y="162.3">2SA733P</text>
<text x="312.2" y="164.8">R34</text>
<text x="312.2" y="167.3">10K</text>
<text x="317.5" y="163.5">100K</text>
<text x="180.2" y="172.4">C32</text>
<text x="192.9" y="172.4">C31</text>
<text x="217.4" y="171.1">+12V</text>
<text x="255.2" y="172.4">S1</text>
<text x="318.1" y="168.6">C10</text>
<text x="318.4" y="173.7">.01</text>
<text x="180.1" y="175">10/16</text>
<text x="192.8" y="175">10/16</text>
<text x="217.7" y="176.2">+5.333V</text>
<text x="299.5" y="175">R36</text>
<text x="299.5" y="177.5">10K</text>
<text x="293" y="186.4">+5.333V</text>
<text x="264" y="211.8">+12V</text>
<text x="269.2" y="220.7">Q128</text>
<text x="345.3" y="221.1">BCM847BS</text>
<text x="347.9" y="218.6">Q126</text>
<text x="370.1" y="221.9">+5.333V</text>
<text x="269.2" y="223.2">2SK208-O</text>
</g>
<g font-size="1.3" fill="#a90000">
<text x="167.5" y="23.6" transform="rotate(-90 167.5 23.6)">8</text>
<text x="167.5" y="33.8" transform="rotate(-90 167.5 33.8)">4</text>
<text x="268.5" y="35.4">1</text>
<text x="268.5" y="38">2</text>
<text x="268.5" y="40.5">3</text>
<text x="196.1" y="48.1">5</text>
<text x="196.1" y="53.2">6</text>
<text x="208.8" y="50.7">7</text>
<text x="27.8" y="54.7" transform="rotate(-90 27.8 54.7)">16</text>
<text x="27.8" y="64.2" transform="rotate(-90 27.8 64.2)">8</text>
<text x="37.4" y="86.2">3</text>
<text x="37.4" y="88.8">4</text>
<text x="57.7" y="86.2">2</text>
<text x="57.7" y="88.8">5</text>
<text x="177.1" y="88.8">8</text>
<text x="197.4" y="88.8">9</text>
<text x="232.3" y="88.8">12</text>
<text x="36.8" y="93.8">11</text>
<text x="37.4" y="91.3">6</text>
<text x="57.1" y="93.8">10</text>
<text x="57.7" y="91.3">7</text>
<text x="177.1" y="93.8">6</text>
<text x="212" y="93.8">10</text>
<text x="232.3" y="93.8">11</text>
<text x="36.8" y="96.4">13</text>
<text x="36.8" y="98.9">14</text>
<text x="57.1" y="96.4">12</text>
<text x="57.1" y="98.9">15</text>
<text x="37.4" y="106.5">1</text>
<text x="37.4" y="104">9</text>
<text x="287.6" y="119.2">2</text>
<text x="287.6" y="114.2">3</text>
<text x="300.3" y="116.7">1</text>
<text x="267.2" y="167.5">3</text>
<text x="210.1" y="172.6">2</text>
<text x="210.1" y="170">3</text>
<text x="267.2" y="172.6">2</text>
<text x="210.1" y="175.1">1</text>
<text x="267.2" y="177.7">1</text>
</g>
<g font-size="1.3" fill="#0000c2">
<text x="252.5" y="26.1">CV and gate to the I/O board</text>
<text x="314.9" y="112.5">R100A0,</text>
<text x="323.6" y="112.5">R100B0: THERMISTOR-7,5</text>
<text x="177.7" y="155.7">supply from the I/O board</text>
<text x="243.8" y="243.3">Fit Q128 or Q28,</text>
<text x="261.3" y="243.3">never both</text>
<text x="302.2" y="243.3">Fit Q126 or Q26,</text>
<text x="319.7" y="243.3">never both</text>
</g>
<g font-size="1.3" fill="#939391">
<text x="305.5" y="86.4">2SC1583</text>
<text x="307.9" y="84">Q26</text>
<text x="338.9" y="136.9">Q28</text>
<text x="336.6" y="139.4">2SK30</text>
</g>
<g font-size=".8" fill="#840000">
<text x="169" y="24.7" transform="rotate(-90 169 24.7)">V+</text>
<text x="169" y="32.4" transform="rotate(-90 169 32.4)">V-</text>
</g>
</svg>
